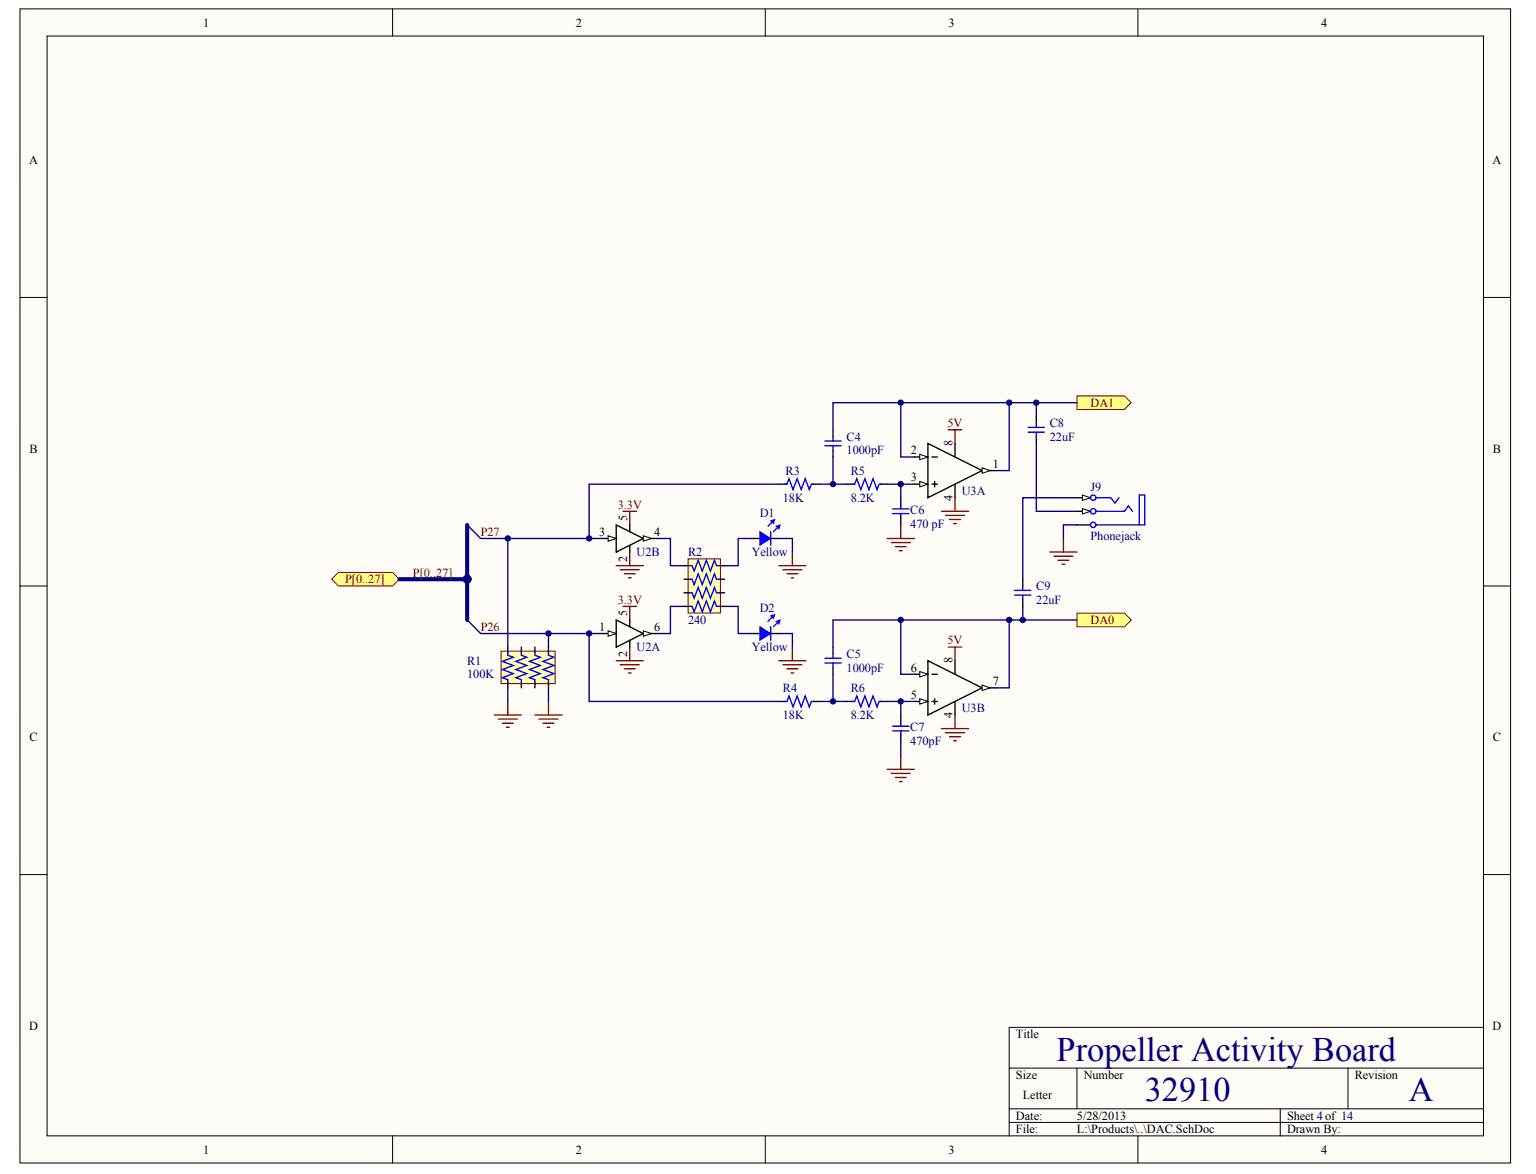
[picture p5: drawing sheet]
<svg xmlns="http://www.w3.org/2000/svg" width="271mm" height="207mm" viewBox="0 0 271 207" stroke-linecap="round" stroke-linejoin="round" font-family="sans-serif">
<g fill="#fffcf8" stroke="#000" stroke-width=".18">
<path d="M3.5 1.6h263v203.5h-263z"/>
<path d="M8.3 6.4h253.4v194h-253.4z"/>
</g>
<g fill="none" stroke="#000" stroke-width=".18">
<path d="M69.3 1.6v4.8M135 1.6v4.8M200.7 1.6v4.8M3.5 52.5h4.8M261.7 52.5h4.8M3.5 103.4h4.8M261.7 103.4h4.8M3.5 154.3h4.8M261.7 154.3h4.8M178 188.4h83.7M178 195.6h83.7M178 198h83.7"/>
<path d="M190 188.4v7.2M225.8 195.6v4.8M237.8 188.4v7.2M261.7 181.2h-83.7v19.2M69.3 200.4v4.8M135 200.4v4.8M200.7 200.4v4.8"/>
</g>
<g fill="#ffff80" stroke="#800000" stroke-width=".18">
<path d="M59.7 101h9.6l1.2 1.2-1.2 1.2h-9.6l-1.2-1.2z" fill-rule="evenodd"/>
<path d="M190 69.8h8.3l1.2 1.2-1.2 1.2h-8.3z" fill-rule="evenodd"/>
<path d="M190 108.2h8.3l1.2 1.2-1.2 1.2h-8.3z" fill-rule="evenodd"/>
</g>
<g fill="none" stroke="#800000" stroke-width=".24">
<path d="M167.3 75.8h2.3M168.5 75.8v2.4M108.7 99.8h4.8M109.9 90.2h2.4M111.1 90.2v2.4M111.1 97.4v2.4M137.4 99.8h4.8M139.8 97.4v2.4M156.5 95h4.8M157.2 95.7h3.4M157.9 96.4h1.9M158.7 97.1h.4"/>
<path d="M158.9 92.6v2.4M166.1 90.2h4.7M166.8 90.9h3.3M167.5 91.6h1.9M168.2 92.3h.5M168.5 87.8v2.4M185.2 97.4h4.8M185.9 98.1h3.3M186.6 98.8h1.9M187.3 99.5h.5M187.6 95v2.4M108.7 116.5h4.8"/>
<path d="M109.4 100.5h3.4M109.4 117.3h3.4M109.9 107h2.4M110.1 101.2h1.9M110.1 118h1.9M110.8 101.9h.5M110.8 118.7h.5M111.1 107v2.4M111.1 114.1v2.4M137.4 116.5h4.8M138.1 100.5h3.3M138.1 117.3h3.3"/>
<path d="M138.8 101.2h1.9M138.8 118h1.9M139.5 101.9h.5M139.5 118.7h.5M139.8 114.1v2.4"/>
</g>
<g fill="none" stroke="#000" stroke-width=".24">
<path d="M163.7 78.2l9.5 4.8-9.5 4.8zM182.8 73.4v1.2M182.8 77v1.2M132.6 95h1.4M135.9 95h1.5M158.9 87.8v1.2M158.9 91.4v1.2M164.4 80.6h.9M164.4 85.4h.9M164.9 84.9v1M173.2 83h2.4M132.6 111.8h1.4"/>
<path d="M135.9 111.8h1.5M180.4 102.2v1.2M180.4 105.8v1.2"/>
</g>
<g fill="none" stroke="#00f" stroke-width=".24">
<path d="M181.4 76.2h2.8M181.4 75.4h2.8M182.8 74.6v.8M182.8 76.2v.8M135.9 93.8v2.4M136.4 91.9l-.9 .9M137.4 92.8l-1 1M157.5 90.6h2.8M157.5 89.8h2.8M158.9 89v.8M158.9 90.6v.8M135.9 110.6v2.3"/>
<path d="M136.4 108.6l-.9 1M137.4 109.6l-1 1M179 105h2.8M179 104.1h2.8M180.4 103.4v.7M180.4 105v.8"/>
</g>
<g fill="#00f" stroke="#00f" stroke-width=".18">
<path d="M134 93.8l1.9 1.2-1.9 1.2z"/>
<path d="M136.9 92.8l.7-.2-.2 .7z"/>
<path d="M135.9 91.9l.8-.3-.3 .7z"/>
<path d="M134 110.6l1.9 1.2-1.9 1.1z"/>
<path d="M136.9 109.6l.7-.2-.2 .7z"/>
<path d="M135.9 108.6l.8-.2-.3 .7z"/>
</g>
<path d="M182.8 71v2.4M82.4 92.6l2.4 2.4M137.4 95h2.4v2.4M190 87.8h-9.6v14.4M190 92.6h-2.4v2.4M82.4 109.4l2.4 2.4M137.4 111.8h2.4v2.3M180.4 107v2.4" fill="none" stroke="#000080" stroke-width=".24"/>
<path d="M82.4 92.6v16.8M70.5 102.2h11.9" fill="none" stroke="#000080" stroke-width=".72"/>
<path d="M173.2 82.5l1.5 .5-1.5 .5z" fill="#fffcf8" stroke="#000" stroke-width=".18"/>
<path d="M161.3 80.6h2.4" fill="none" stroke="#000" stroke-width=".24"/>
<path d="M162.2 80.1l1.5 .5-1.5 .5z" fill="#fffcf8" stroke="#000" stroke-width=".18"/>
<path d="M161.3 85.4h2.4" fill="none" stroke="#000" stroke-width=".24"/>
<path d="M162.2 84.9l1.5 .5-1.5 .5z" fill="#fffcf8" stroke="#000" stroke-width=".18"/>
<g fill="none" stroke="#000" stroke-width=".24">
<path d="M146.9 75.8v1.2M146.9 79.4v1.2M168.5 78.2v2.4M149.3 85.4h1.2M155.3 85.4h1.2M168.5 85.4v2.4M163.7 116.5l9.5 4.8-9.5 4.8zM164.4 118.9h.9M158.9 126.1v1.2M158.9 129.7v1.2M164.4 123.7h.9M164.9 123.2v1"/>
<path d="M173.2 121.3h2.4"/>
</g>
<path d="M145.5 78.6h2.9M145.5 77.8h2.9M146.9 77v.8M146.9 78.6v.8M150.3 85.4h.5l.3-1 .7 2 .8-2 .7 2 .7-2 .7 2 .4-1h.4M157.5 128.9h2.8M157.5 128.1h2.8M158.9 127.3v.8M158.9 128.9v.8" fill="none" stroke="#00f" stroke-width=".24"/>
<path d="M158.9 71v9.6h2.4M178 71v12h-2.4M190 71h-43.1v4.8M144.5 85.4h4.8M146.9 80.6v4.8M156.5 85.4h4.8M158.9 85.4v2.4" fill="none" stroke="#000080" stroke-width=".24"/>
<path d="M167.3 114.1h2.3M168.5 114.1v2.4M156.5 135.7h4.8M157.2 136.4h3.4M157.9 137.1h1.9M158.7 137.9h.4M158.9 133.3v2.4M166.1 128.5h4.7M166.8 129.2h3.3M167.5 130h1.9M168.2 130.7h.5M168.5 126.1v2.4" fill="none" stroke="#800000" stroke-width=".24"/>
<path d="M173.2 120.9l1.5 .4-1.5 .5z" fill="#fffcf8" stroke="#000" stroke-width=".18"/>
<path d="M161.3 118.9h2.4" fill="none" stroke="#000" stroke-width=".24"/>
<path d="M162.2 118.5l1.5 .4-1.5 .5z" fill="#fffcf8" stroke="#000" stroke-width=".18"/>
<path d="M161.3 123.7h2.4" fill="none" stroke="#000" stroke-width=".24"/>
<path d="M162.2 123.2l1.5 .5-1.5 .5z" fill="#fffcf8" stroke="#000" stroke-width=".18"/>
<path d="M137.4 85.4h1.2M143.4 85.4h1.1M190 87.8h2.4M146.9 114.1v1.2M146.9 117.7v1.2M168.5 116.5v2.4M137.4 123.7h1.2M143.4 123.7h1.1M149.3 123.7h1.2M155.3 123.7h1.2M168.5 123.7v2.4" fill="none" stroke="#000" stroke-width=".24"/>
<path d="M146.9 118.9v4.8M178 109.4v11.9h-2.4M144.5 123.7h4.8M156.5 123.7h4.8M158.9 123.7v2.4" fill="none" stroke="#000080" stroke-width=".24"/>
<path d="M138.3 85.4h.5l.4-1 .7 2 .7-2 .7 2 .7-2 .8 2 .3-1h.5M145.5 116.9h2.9M145.5 116.1h2.9M146.9 115.3v.8M146.9 116.9v.8M138.3 123.7h.5l.4-.9 .7 1.9 .7-1.9 .7 1.9 .7-1.9 .8 1.9 .3-1h.5M150.3 123.7h.5l.3-.9 .7 1.9 .8-1.9 .7 1.9 .7-1.9 .7 1.9 .4-1h.4" fill="none" stroke="#00f" stroke-width=".24"/>
<path d="M190.9 87.3l1.5 .5-1.5 .5z" fill="#fffcf8" stroke="#000" stroke-width=".18"/>
<path d="M190 92.6h2.4M190 90.2h2.4" fill="none" stroke="#000" stroke-width=".24"/>
<g fill="none" stroke="#00f" stroke-width=".24">
<path d="M193.3 87.8h2.6l.8 1 .7-1M193.3 92.6h8.6v-5.3h-.9v5.3"/>
<circle cx="192.8" cy="92.6" r=".47"/>
<circle cx="192.8" cy="87.8" r=".47"/>
</g>
<path d="M190.9 89.7l1.5 .5-1.5 .5z" fill="#fffcf8" stroke="#000" stroke-width=".18"/>
<g fill="none" stroke="#00f" stroke-width=".24">
<path d="M193.3 90.2h5l.7-1 .8 1"/>
<circle cx="192.8" cy="90.2" r=".47"/>
</g>
<path d="M87.2 126.1h4.8M87.9 126.8h3.3M88.6 127.6h1.9M89.3 128.3h.5M89.6 123.7v2.4M94.4 126.1h4.7M95.1 126.8h3.3M95.8 127.6h1.9M96.5 128.3h.5M96.7 123.7v2.4" fill="none" stroke="#800000" stroke-width=".24"/>
<path d="M96.7 111.8v2.3M96.7 121.3v2.4" fill="none" stroke="#000080" stroke-width=".24"/>
<path d="M88.4 114.9h9.5v5.7h-9.5z" fill="#ffffb0" stroke="#800000" stroke-width=".18"/>
<path d="M89.6 114.1v1M92 114.1v1M94.4 114.1v1M96.7 114.1v1M89.6 120.4v.9M92 120.4v.9M94.4 120.4v.9M96.7 120.4v.9" fill="none" stroke="#000" stroke-width=".24"/>
<path d="M89.6 115.1v.5l.9 .3-1.9 .8 1.9 .7-1.9 .7 1.9 .7-1.9 .7 1 .4v.5M92 115.1v.5l.9 .3-1.9 .8 1.9 .7-1.9 .7 1.9 .7-1.9 .7 1 .4v.5M94.4 115.1v.5l.9 .3-1.9 .8 1.9 .7-1.9 .7 1.9 .7-1.9 .7 1 .4v.5M96.7 115.1v.5l1 .3-1.9 .8 1.9 .7-1.9 .7 1.9 .7-1.9 .7 .9 .4v.5" fill="none" stroke="#00f" stroke-width=".24"/>
<g fill="none" stroke="#000080" stroke-width=".24">
<path d="M84.8 95h21.5M89.6 95v19.1M115.9 95h2.4v4.8h2.3M132.6 95h-2.4v4.8h-2.4M137.4 85.4h-33.5v9.6M84.8 111.8h21.5M103.9 111.8v11.9h33.5M120.6 107h-2.3v4.8h-2.4M127.8 107h2.4v4.8h2.4M158.9 109.4v9.5h2.4M190 109.4h-43.1v4.7M89.6 121.3v2.4"/>
<path d="M158.9 130.9v2.4"/>
</g>
<path d="M121.4 98.6h5.7v9.5h-5.7z" fill="#ffffb0" stroke="#800000" stroke-width=".18"/>
<path d="M120.6 99.8h1M126.9 99.8h.9M106.3 111.8h2.4M108.7 109.4l4.8 2.4-4.8 2.3zM120.6 102.2h1M120.6 104.6h1M120.6 107h1M126.9 102.2h.9M126.9 104.6h.9M126.9 107h.9" fill="none" stroke="#000" stroke-width=".24"/>
<path d="M121.6 99.8h.5l.3 .9 .8-1.9 .7 1.9 .7-1.9 .7 1.9 .7-1.9 .4 1h.5M121.6 102.2h.5l.3 .9 .8-1.9 .7 1.9 .7-1.9 .7 1.9 .7-1.9 .4 1h.5M121.6 104.6h.5l.3 .9 .8-1.9 .7 1.9 .7-1.9 .7 1.9 .7-1.9 .4 1h.5M121.6 107h.5l.3 .9 .8-1.9 .7 1.9 .7-1.9 .7 1.9 .7-1.9 .4 1h.5" fill="none" stroke="#00f" stroke-width=".24"/>
<path d="M107.3 111.3l1.4 .5-1.4 .4z" fill="#fffcf8" stroke="#000" stroke-width=".18"/>
<path d="M113.5 111.8h2.4" fill="none" stroke="#000" stroke-width=".24"/>
<path d="M113.5 111.3l1.4 .5-1.4 .4z" fill="#fffcf8" stroke="#000" stroke-width=".18"/>
<path d="M106.3 95h2.4M108.7 92.6l4.8 2.4-4.8 2.4zM111.1 109.4v1.2M111.1 112.9v1.2" fill="none" stroke="#000" stroke-width=".24"/>
<path d="M107.3 94.5l1.4 .5-1.4 .5z" fill="#fffcf8" stroke="#000" stroke-width=".18"/>
<path d="M113.5 95h2.4" fill="none" stroke="#000" stroke-width=".24"/>
<path d="M113.5 94.5l1.4 .5-1.4 .5z" fill="#fffcf8" stroke="#000" stroke-width=".18"/>
<path d="M111.1 92.6v1.2M111.1 96.2v1.2" fill="none" stroke="#000" stroke-width=".24"/>
<path d="M182.8 78.2v12h7.2" fill="none" stroke="#000080" stroke-width=".24"/>
<g fill="#000080" stroke="#000080" stroke-width=".18">
<circle cx="89.6" cy="95" r=".47"/>
<circle cx="96.7" cy="111.7" r=".47"/>
<circle cx="103.9" cy="111.7" r=".47"/>
<circle cx="103.9" cy="95" r=".47"/>
<circle cx="146.9" cy="123.7" r=".47"/>
<circle cx="146.9" cy="85.4" r=".47"/>
<circle cx="158.9" cy="123.7" r=".47"/>
<circle cx="158.9" cy="109.3" r=".47"/>
<circle cx="158.9" cy="85.4" r=".47"/>
<circle cx="158.9" cy="71" r=".47"/>
<circle cx="178" cy="109.3" r=".47"/>
<circle cx="178" cy="71" r=".47"/>
<circle cx="180.4" cy="109.3" r=".47"/>
<circle cx="182.8" cy="71" r=".47"/>
<circle cx="82.4" cy="102.2" r=".71"/>
</g>
<g font-size="6.1" fill="#000080">
<text x="186.4" y="187.1">Propeller Activity Board</text>
<text x="201.9" y="194.3">32910</text>
<text x="248.5" y="194.3">A</text>
</g>
<g font-size="2.2">
<text x="35.8" y="4.7">1</text>
<text x="101.6" y="4.7">2</text>
<text x="167.3" y="4.7">3</text>
<text x="233" y="4.7">4</text>
<text x="5.1" y="29">A</text>
<text x="263.3" y="29">A</text>
<text x="5.2" y="79.8">B</text>
<text x="160.7" y="80.1">2</text>
<text x="168" y="78.7" transform="rotate(-90 168 78.7)">8</text>
<text x="175.1" y="82.5">1</text>
<text x="263.3" y="79.8">B</text>
<text x="160.7" y="84.9">3</text>
<text x="168" y="88.4" transform="rotate(-90 168 88.4)">4</text>
<text x="105.7" y="94.5">3</text>
<text x="110.6" y="91.9" transform="rotate(-90 110.6 91.9)">5</text>
<text x="115.4" y="94.5">4</text>
<text x="110.6" y="99.2" transform="rotate(-90 110.6 99.2)">2</text>
<text x="105.7" y="111.3">1</text>
<text x="110.6" y="108.6" transform="rotate(-90 110.6 108.6)">5</text>
<text x="115.4" y="111.3">6</text>
<text x="110.6" y="116" transform="rotate(-90 110.6 116)">2</text>
<text x="160.7" y="118.5">6</text>
<text x="168" y="117" transform="rotate(-90 168 117)">8</text>
<text x="160.7" y="123.3">5</text>
<text x="175.1" y="120.9">7</text>
<text x="5.2" y="130.7">C</text>
<text x="168" y="126.7" transform="rotate(-90 168 126.7)">4</text>
<text x="263.3" y="130.7">C</text>
<text x="5.1" y="181.7">D</text>
<text x="179.2" y="183.1">Title</text>
<text x="263.3" y="181.7">D</text>
<text x="179.2" y="190.3">Size</text>
<text x="191.2" y="190.3">Number</text>
<text x="239" y="190.3">Revision</text>
<text x="179.2" y="197.5">Date:</text>
<text x="180.4" y="193.9">Letter</text>
<text x="190" y="197.5">5/28/2013</text>
<text x="227" y="197.5">Sheet 4 of 14</text>
<text x="35.8" y="203.5">1</text>
<text x="101.6" y="203.5">2</text>
<text x="167.3" y="203.5">3</text>
<text x="179.2" y="199.9">File:</text>
<text x="190" y="199.9">L:\Products\..\DAC.SchDoc</text>
<text x="227" y="199.9">Drawn By:</text>
<text x="233" y="203.5">4</text>
</g>
<g font-size="2.2" fill="#800000">
<text x="192.4" y="71.8">DA1</text>
<text x="167.1" y="75.4">5V</text>
<text x="109" y="89.7">3.3V</text>
<text x="84.8" y="94.5">P27</text>
<text x="72.8" y="101.7">P[0..27]</text>
<text x="60.9" y="102.9">P[0..27]</text>
<text x="109" y="106.5">3.3V</text>
<text x="84.8" y="111.3">P26</text>
<text x="167.1" y="113.7">5V</text>
<text x="192.4" y="110.1">DA0</text>
</g>
<g font-size="2.2" fill="#000080">
<text x="149.3" y="77.8">C4</text>
<text x="185.2" y="77.8">22uF</text>
<text x="185.2" y="75.4">C8</text>
<text x="138.6" y="83.7">R3</text>
<text x="149.3" y="80.1">1000pF</text>
<text x="150.1" y="83.7">R5</text>
<text x="138.1" y="88.5">18K</text>
<text x="150.1" y="88.5">8.2K</text>
<text x="169.7" y="87.3">U3A</text>
<text x="192.4" y="86.6">J9</text>
<text x="134" y="91.2">D1</text>
<text x="160.6" y="93.1">470 pF</text>
<text x="160.6" y="90.7">C6</text>
<text x="192.4" y="95.2">Phonejack</text>
<text x="112.3" y="98.1">U2B</text>
<text x="121.4" y="98.1">R2</text>
<text x="132.6" y="98.1">Yellow</text>
<text x="134" y="107.9">D2</text>
<text x="182.8" y="106.5">22uF</text>
<text x="182.8" y="104.1">C9</text>
<text x="121.4" y="110.1">240</text>
<text x="82.4" y="119.7">100K</text>
<text x="82.4" y="117.3">R1</text>
<text x="112.3" y="114.9">U2A</text>
<text x="132.6" y="114.9">Yellow</text>
<text x="149.3" y="118.5">1000pF</text>
<text x="149.3" y="116.1">C5</text>
<text x="138.1" y="122.1">R4</text>
<text x="150.1" y="122.1">R6</text>
<text x="169.7" y="125.7">U3B</text>
<text x="138.1" y="126.9">18K</text>
<text x="150.1" y="126.9">8.2K</text>
<text x="160.6" y="131.4">470pF</text>
<text x="160.6" y="129">C7</text>
</g>
</svg>
